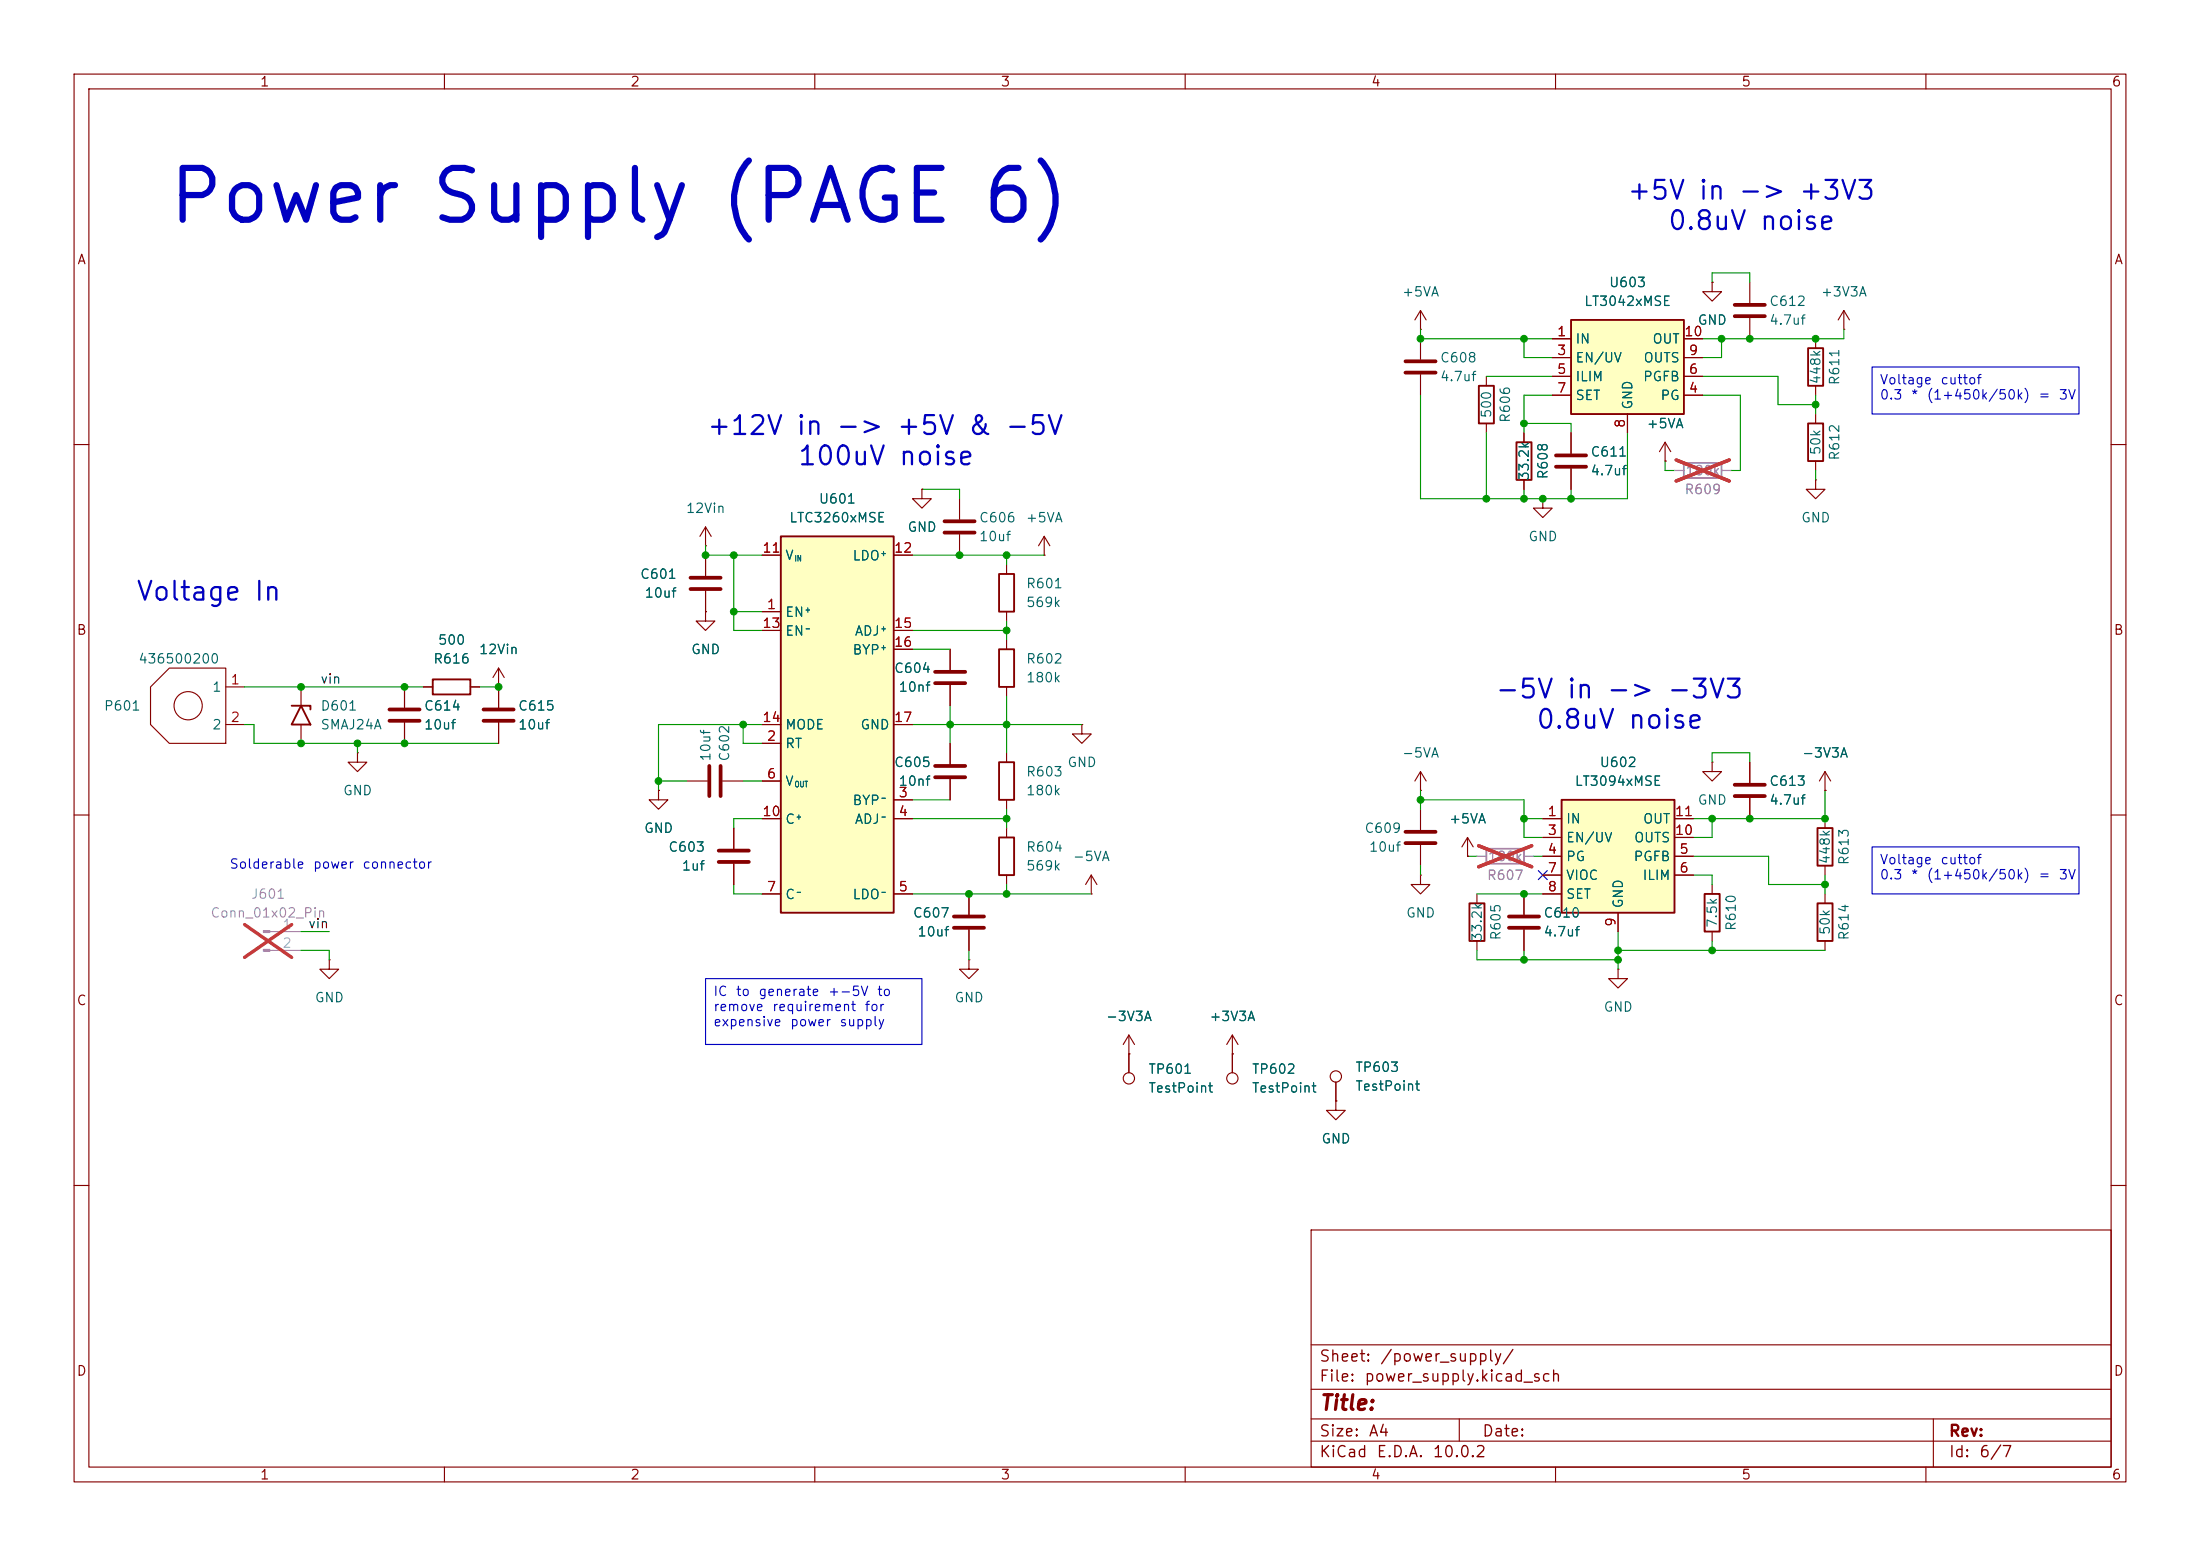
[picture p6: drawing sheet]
<svg xmlns="http://www.w3.org/2000/svg" width="297mm" height="210mm" viewBox="0 0 297 210" stroke-linecap="round" stroke-linejoin="round" font-family="sans-serif">
<g fill="none" stroke="#840000" stroke-width=".15">
<path d="M10 10h277v190h-277zM12 12h273v186h-273zM60 10v2M110 10v2M160 10v2M210 10v2M260 10v2M212.1 58.4v2.8M10 60h2M212.1 63.2v2.8M285 60h2M10 110h2"/>
<path d="M99.1 111.8v2.8M99.1 116.6v2.8M285 110h2M10 160h2M177 166h108v32h-108zM285 160h2M60 198v2M110 198v2M160 198v2M177 194.5h108M177 191.5h108M177 187.5h108"/>
<path d="M177 181.5h108M197 191.5v3M210 198v2M260 198v2M261 191.5v6.5"/>
</g>
<path d="M210.1 61.5h4M210.1 63h4M97 114.8h4.1M97 116.3h4.1" fill="none" stroke="#840000" stroke-width=".51"/>
<path d="M212.1 43.2h15.2v12.7h-15.2z" fill="#ffffc2"/>
<path d="M204.7 59.7h2.1v5.1h-2.1zM212.1 43.2h15.2v12.7h-15.2zM39.4 95.3h2.5v.5M40.6 95.3l1.3 2.5h-2.5zM58.4 91.7h5.1v2h-5.1zM198.4 121.9h2v5.1h-2zM230.1 120.7h2.1v5h-2.1zM245.4 121.9h2v5.1h-2z" fill="none" stroke="#840000" stroke-width=".25"/>
<g fill="none" stroke="#840000" stroke-width=".15">
<path d="M231.1 38.1v1.3h1.3l-1.3 1.2-1.2-1.2h1.2M231.1 38.1h.1M191.8 44.5h.1M191.8 41.9l-.8 1.3M191.8 41.9l.7 1.3M191.8 41.9v2.6M205.7 58.4v1.3M209.5 45.7h2.6M209.5 48.3h2.6M209.5 53.3h2.6M209.5 50.8h2.6M219.7 55.9v2.5"/>
<path d="M227.3 45.7h2.6M227.3 48.3h2.6M227.3 53.3h2.6M227.3 50.8h2.6M95.2 74.9v2.8M95.2 79.8v2.8M205.7 64.8v1.2M20.3 92.7l2.6-2.5h7.6v10.1h-7.6l-2.6-2.5zM30.5 92.7h2.5M30.5 97.8h2.5M40.6 92.7v2.6M40.6 97.8v2.5"/>
<path d="M54.6 92.7v2.8M54.6 97.5v2.8M57.1 92.7h1.3M63.5 92.7h1.3M67.3 92.7h.1M67.3 90.2v5.3M67.3 97.5v2.8M67.3 90.2l-.8 1.2M67.3 90.2l.8 1.2M95.2 82.6v1.2h1.3l-1.3 1.3-1.2-1.3h1.2M95.2 82.6h.1M146 97.8v1.3h1.3l-1.3 1.2-1.2-1.2h1.2"/>
<path d="M146 97.8h.1M48.3 101.6v1.3h1.2l-1.2 1.2-1.3-1.2h1.3M48.3 101.6h.1M88.9 106.7v1.3h1.3l-1.3 1.2-1.3-1.2h1.3M88.9 106.7h.1M92.7 105.4h2.8M97.5 105.4h2.8M147.3 118.1l-.7 1.3M147.3 118.1l.8 1.3M147.3 118.1v2.6M191.8 118.1v1.3h1.2l-1.2 1.3-1.3-1.3h1.3M191.8 118.1h.1"/>
<path d="M191.8 109.2v2.8M191.8 114v2.8M231.1 119.4v1.3M236.2 102.9v2.8M236.2 107.7v2.8M246.4 106.7h.1M246.4 104.1v2.6M246.4 104.1l-.8 1.3M246.4 104.1l.7 1.3M44.4 129.5v1.3h1.3l-1.3 1.3-1.2-1.3h1.2M44.4 129.5h.1M130.8 120.7v2.7"/>
<path d="M130.8 125.5v2.8M147.3 120.7h.1M199.4 120.7v1.2M199.4 127v1.3M205.7 120.7v2.7M205.7 125.5v2.8M218.4 130.8v1.3h1.3l-1.3 1.3-1.2-1.3h1.2M218.4 130.8h.1M231.1 125.7v1.3M246.4 120.7v1.2M246.4 127v1.3M152.4 142.2v2.6"/>
<path d="M180.3 148.6v1.3h1.3l-1.3 1.2-1.2-1.2h1.2M180.3 148.6h.1M180.3 146.1v2.5"/>
<circle cx="25.4" cy="95.3" r="1.9"/>
<circle cx="152.4" cy="145.5" r=".76"/>
<circle cx="180.3" cy="145.3" r=".76"/>
</g>
<g fill="none" stroke="#840000" stroke-width=".51">
<path d="M93.2 78h4.1M93.2 79.5h4.1M52.6 95.8h4M52.6 97.3h4M65.3 95.8h4M65.3 97.3h4M95.8 103.4v4M97.3 103.4v4M189.7 112.3h4.1M189.7 113.8h4.1M234.2 105.9h4.1M234.2 107.4h4.1"/>
<path d="M128.8 123.7h4M128.8 125.2h4M203.7 123.7h4.1M203.7 125.2h4.1"/>
</g>
<g fill="#a1a1a1" stroke="#a1a1a1" stroke-width=".15">
<path d="M35.6 125.6h.8v.3h-.8z"/>
<path d="M35.6 128.1h.8v.3h-.8z"/>
</g>
<path d="M36.4 125.7h4.2M36.4 128.3h4.2" fill="none" stroke="#a1a1a1" stroke-width=".15"/>
<path d="M33 124.8l6.4 4.4M39.4 124.8l-6.4 4.4" fill="none" stroke="#e12e31" stroke-width=".46"/>
<path d="M210.8 108h15.3v15.2h-15.3z" fill="#ffffc2"/>
<path d="M199.6 52.1h2.1v5.1h-2.1zM244.1 57.2h2v5h-2zM244.1 47h2v5.1h-2zM134.9 77.5h2v5.1h-2zM134.9 87.6h2v5.1h-2zM210.8 108h15.3v15.2h-15.3z" fill="none" stroke="#840000" stroke-width=".25"/>
<g fill="none" stroke="#840000" stroke-width=".15">
<path d="M236.2 38.1v2.8M191.8 45.7v2.8M191.8 50.5v2.8M200.7 50.8v1.3M200.7 57.2v1.2M224.8 59.7l.8 1.3M224.8 59.7l-.8 1.3M224.8 59.7v2.5M236.2 42.9v2.8M245.1 45.7v1.3M245.1 52.1v1.2M245.1 55.9v1.3"/>
<path d="M248.9 44.5h.1M248.9 41.9l-.7 1.3M248.9 41.9l.8 1.3M248.9 41.9v2.6M135.9 76.2v1.3M141 74.9h.1M141 72.4l-.8 1.3M141 72.4l.7 1.3M141 72.4v2.5M208.3 67.3v1.3h1.2l-1.2 1.3-1.3-1.3h1.3M208.3 67.3h.1M224.8 62.2h.1"/>
<path d="M245.1 64.8v1.2h1.3l-1.3 1.3-1.3-1.3h1.3M245.1 64.8h.1M245.1 62.2v1.3M128.3 87.6v2.8M128.3 92.5v2.8M135.9 82.6v1.2M135.9 86.4v1.2M135.9 92.7v1.3M128.3 100.3v2.8M128.3 105.2v2.8M191.8 106.7h.1M191.8 104.1v2.6"/>
<path d="M191.8 104.1l-.8 1.3M191.8 104.1l.7 1.3M198.1 115.6h.1M198.1 113l-.7 1.3M198.1 113l.8 1.3M198.1 113v2.6M208.3 110.5h2.5M208.3 113h2.5M208.3 115.6h2.5M208.3 118.1h2.5M226.1 110.5h2.5M226.1 113h2.5"/>
<path d="M226.1 115.6h2.5M226.1 118.1h2.5M231.1 102.9v1.2h1.3l-1.3 1.3-1.2-1.3h1.2M231.1 102.9h.1M130.8 129.5v1.3h1.3l-1.3 1.3-1.3-1.3h1.3M130.8 129.5h.1M152.4 139.7l-.8 1.3M152.4 139.7l.8 1.3M152.4 139.7v2.5M166.4 139.7v5.1M166.4 139.7l-.8 1.3M166.4 139.7l.7 1.3"/>
<path d="M208.3 120.7h2.5M218.4 123.2v2.5M152.4 142.2h.1M166.4 142.2h.1"/>
<circle cx="166.4" cy="145.5" r=".76"/>
</g>
<path d="M189.7 48.8h4.1M189.7 50.3h4.1M234.2 41.1h4.1M234.2 42.7h4.1M126.2 90.7h4.1M126.2 92.2h4.1M126.2 103.4h4.1M126.2 104.9h4.1" fill="none" stroke="#840000" stroke-width=".51"/>
<path d="M227.3 62.5h5.1v2h-5.1zM200.7 114.6h5v2h-5z" fill="none" stroke="#a1a1a1" stroke-width=".25"/>
<path d="M226.1 63.5h1.2M232.4 63.5h1.3M199.4 115.6h1.3M205.7 115.6h1.3" fill="none" stroke="#a1a1a1" stroke-width=".15"/>
<path d="M226.3 62.1l7.2 2.8M233.5 62.1l-7.2 2.8M199.6 114.2l7.2 2.8M206.8 114.2l-7.2 2.8" fill="none" stroke="#e12e31" stroke-width=".46"/>
<path d="M105.4 72.4h15.2v50.8h-15.2z" fill="#ffffc2"/>
<path d="M105.4 72.4h15.2v50.8h-15.2zM134.9 113h2v5.1h-2zM134.9 102.9h2v5.1h-2zM245.4 111.8h2v5h-2z" fill="none" stroke="#840000" stroke-width=".25"/>
<g fill="none" stroke="#840000" stroke-width=".15">
<path d="M231.1 38.1h.1M205.7 58.4v1.3M209.5 45.7h2.6M209.5 48.3h2.6M209.5 53.3h2.6M209.5 50.8h2.6M212.1 58.4v2.8M219.7 55.9v2.5M227.3 45.7h2.6M227.3 48.3h2.6M227.3 53.3h2.6M227.3 50.8h2.6"/>
<path d="M95.2 73.7h.1M95.2 71.1l-.7 1.3M95.2 71.1l.8 1.3M95.2 71.1v2.6M95.2 74.9v2.8M95.2 79.8v2.8M102.9 74.9h2.5M120.6 74.9h2.6M124.5 66v1.3h1.2l-1.2 1.3-1.3-1.3h1.3M124.5 66h.1M129.5 67.3v2.8M129.5 72.1v2.8"/>
<path d="M205.7 64.8v1.2M212.1 63.2v2.8M224.8 62.2h.1M54.6 92.7v2.8M54.6 97.5v2.8M57.1 92.7h1.3M63.5 92.7h1.3M67.3 92.7h.1M67.3 92.7v2.8M67.3 97.5v2.8M95.2 82.6h.1M102.9 82.6h2.5"/>
<path d="M102.9 85.1h2.5M102.9 97.8h2.5M120.6 85.1h2.6M120.6 97.8h2.6M120.6 87.6h2.6M128.3 87.6v2.8M128.3 92.5v2.8M88.9 106.7h.1M99.1 111.8v2.8M99.1 116.6v2.8M102.9 100.3h2.5M102.9 110.5h2.5"/>
<path d="M102.9 105.4h2.5M120.6 108h2.6M120.6 110.5h2.6M128.3 100.3v2.8M128.3 105.2v2.8M135.9 101.6v1.3M135.9 108v1.2M135.9 111.8v1.2M135.9 118.1v1.3M198.1 115.6h.1M208.3 110.5h2.5M208.3 113h2.5"/>
<path d="M208.3 115.6h2.5M208.3 118.1h2.5M226.1 110.5h2.5M226.1 113h2.5M226.1 115.6h2.5M226.1 118.1h2.5M236.2 102.9v2.8M236.2 107.7v2.8M246.4 106.7h.1M246.4 110.5v1.3M246.4 116.8v1.3M102.9 120.7h2.5"/>
<path d="M120.6 120.7h2.6M130.8 120.7v2.7M130.8 125.5v2.8M205.7 120.7v2.7M205.7 125.5v2.8M208.3 120.7h2.5M218.4 123.2v2.5M152.4 142.2h.1M152.4 142.2v2.6M166.4 142.2h.1M166.4 142.2v2.6M180.3 148.6h.1"/>
<path d="M180.3 146.1v2.5"/>
</g>
<path d="M127.5 70.4h4.1M127.5 71.9h4.1" fill="none" stroke="#840000" stroke-width=".51"/>
<g fill="none" stroke="#009600" stroke-width=".15">
<path d="M231.1 38.1v-1.3h5.1v1.3M191.8 53.3v14h27.9v-8.9M191.8 44.5v1.2h17.7M200.7 50.8h8.8M200.7 58.4v8.9M205.7 57.2h6.4v1.2M205.7 45.7v2.6h3.8M209.5 53.3h-3.8v5.1M229.9 50.8h10.1v3.8h5.1M229.9 53.3h5v10.2h-1.2M232.4 45.7v2.6h-2.5M245.1 53.3v2.6"/>
<path d="M248.9 44.5v1.2h-19M95.2 73.7v1.2h7.7M99.1 74.9v10.2h3.8M123.2 74.9h17.8M124.5 66h5v1.3M135.9 74.9v1.3M205.7 66v1.3M212.1 66v1.3M224.8 62.2v1.3h1.3M245.1 63.5v1.3M33 97.8h1.3v2.5h33M33 92.7h24.1"/>
<path d="M64.8 92.7h2.5M99.1 82.6h3.8M100.3 97.8v2.5h2.6M102.9 97.8h-14v8.9M123.2 97.8h22.8M123.2 85.1h12.7M123.2 87.6h5.1M128.3 95.3v5M135.9 83.8v2.6M135.9 94v7.6M48.3 100.3v1.3M88.9 105.4h3.8"/>
<path d="M99.1 119.4v1.3h3.8M100.3 105.4h2.6M102.9 110.5h-3.8v1.3M123.2 108h5.1M123.2 110.5h12.7M135.9 109.2v2.6M135.9 119.4v1.3M191.8 108h13.9v5h2.6M191.8 106.7v2.5M191.8 116.8v1.3M198.1 115.6h1.3M205.7 110.5h2.6"/>
<path d="M207 115.6h1.3M228.6 118.1h2.5v1.3M228.6 115.6h10.2v3.8h7.6M231.1 102.9v-1.3h5.1v1.3M231.1 110.5v2.5h-2.5M246.4 106.7v3.8h-17.8M246.4 118.1v2.6M40.6 128.3h3.8v1.2M40.6 125.7h3.8M123.2 120.7h24.1M130.8 128.3v1.2M199.4 128.3v1.2h19"/>
<path d="M199.4 120.7h8.9M205.7 128.3v1.2M218.4 125.7v5.1M218.4 128.3h28M231.1 127v1.3"/>
</g>
<path d="M207.7 117.5l1.2 1.2M208.9 117.5l-1.2 1.2" fill="none" stroke="#000084" stroke-width=".15"/>
<path d="M252.7 49.5h28v6.4h-28zM252.7 114.3h28v6.4h-28zM95.2 132.1h29.3v8.9h-29.3z" fill="none" stroke="#0000c2" stroke-width=".15"/>
<path d="M226.1 63.5h1.2M232.4 63.5h1.3M199.4 115.6h1.3M205.7 115.6h1.3" fill="none" stroke="#a1a1a1" stroke-width=".15"/>
<path d="M226.3 62.1l7.2 2.8M233.5 62.1l-7.2 2.8M199.6 114.2l7.2 2.8M206.8 114.2l-7.2 2.8" fill="none" stroke="#e12e31" stroke-width=".46"/>
<g fill="#009600" stroke="#009600" stroke-width=".14">
<circle cx="40.6" cy="100.3" r=".46"/>
<circle cx="40.6" cy="92.7" r=".46"/>
<circle cx="67.3" cy="92.7" r=".46"/>
<circle cx="99.1" cy="74.9" r=".46"/>
<circle cx="95.2" cy="74.9" r=".46"/>
<circle cx="54.6" cy="100.3" r=".46"/>
<circle cx="48.3" cy="100.3" r=".46"/>
<circle cx="54.6" cy="92.7" r=".46"/>
<circle cx="99.1" cy="82.6" r=".46"/>
<circle cx="191.8" cy="45.7" r=".46"/>
<circle cx="205.7" cy="67.3" r=".46"/>
<circle cx="200.7" cy="67.3" r=".46"/>
<circle cx="208.3" cy="67.3" r=".46"/>
<circle cx="212.1" cy="67.3" r=".46"/>
<circle cx="205.7" cy="45.7" r=".46"/>
<circle cx="205.7" cy="57.2" r=".46"/>
<circle cx="191.8" cy="108" r=".46"/>
<circle cx="205.7" cy="110.5" r=".46"/>
<circle cx="218.4" cy="129.5" r=".46"/>
<circle cx="218.4" cy="128.3" r=".46"/>
<circle cx="205.7" cy="120.7" r=".46"/>
<circle cx="205.7" cy="129.5" r=".46"/>
<circle cx="130.8" cy="120.7" r=".46"/>
<circle cx="88.9" cy="105.4" r=".46"/>
<circle cx="135.9" cy="120.7" r=".46"/>
<circle cx="245.1" cy="54.6" r=".46"/>
<circle cx="236.2" cy="45.7" r=".46"/>
<circle cx="232.4" cy="45.7" r=".46"/>
<circle cx="245.1" cy="45.7" r=".46"/>
<circle cx="128.3" cy="97.8" r=".46"/>
<circle cx="135.9" cy="97.8" r=".46"/>
<circle cx="135.9" cy="85.1" r=".46"/>
<circle cx="135.9" cy="74.9" r=".46"/>
<circle cx="100.3" cy="97.8" r=".46"/>
<circle cx="135.9" cy="110.5" r=".46"/>
<circle cx="129.5" cy="74.9" r=".46"/>
<circle cx="246.4" cy="110.5" r=".46"/>
<circle cx="246.4" cy="119.4" r=".46"/>
<circle cx="231.1" cy="110.5" r=".46"/>
<circle cx="236.2" cy="110.5" r=".46"/>
<circle cx="231.1" cy="128.3" r=".46"/>
</g>
<text font-size="7" fill="#0000c2" x="22.3" y="31.8">Power Supply (PAGE 6)</text>
<g font-size="2.5" fill="#0000c2">
<text x="219.5" y="27.6">+5V in -&gt; +3V3</text>
<text x="225" y="31.7">0.8uV noise</text>
<text x="95.3" y="59.3">+12V in -&gt; +5V &amp; -5V</text>
<text x="107.6" y="63.4">100uV noise</text>
<text x="18.2" y="81.7">Voltage In</text>
<text x="201.7" y="94.9">-5V in -&gt; -3V3</text>
<text x="207.2" y="99">0.8uV noise</text>
</g>
<text font-size="2" fill="#840000" x="178" y="190.8">Title:</text>
<g font-size="1.5" fill="#840000">
<text x="178" y="184.2">Sheet:</text>
<text x="186.2" y="184.2">/power_supply/</text>
<text x="178" y="186.9">File:</text>
<text x="184.1" y="186.9">power_supply.kicad_sch</text>
<text x="178" y="197.1">KiCad</text>
<text x="178" y="194.3">Size:</text>
<text x="184.7" y="194.3">A4</text>
<text x="185.7" y="197.1">E.D.A.</text>
<text x="193.3" y="197.1">10.0.2</text>
<text x="200" y="194.3">Date:</text>
<text x="263" y="194.3">Rev:</text>
<text x="263" y="197.1">Id:</text>
<text x="267.1" y="197.1">6/7</text>
</g>
<g font-size="1.3" fill="#840000">
<text x="35" y="12">1</text>
<text x="85" y="12">2</text>
<text x="135" y="12">3</text>
<text x="185" y="12">4</text>
<text x="235" y="12">5</text>
<text x="285" y="12">6</text>
<text x="10.3" y="36">A</text>
<text x="285.3" y="36">A</text>
<text x="10.3" y="86">B</text>
<text x="285.3" y="86">B</text>
<text x="10.3" y="136">C</text>
<text x="285.3" y="136">C</text>
<text x="10.3" y="186">D</text>
<text x="285.3" y="186">D</text>
<text x="35" y="200">1</text>
<text x="85" y="200">2</text>
<text x="135" y="200">3</text>
<text x="185" y="200">4</text>
<text x="235" y="200">5</text>
<text x="285" y="200">6</text>
</g>
<g font-size="1.3" fill="#006464">
<text x="189.2" y="40.3">+5VA</text>
<text x="213.8" y="41.6">LT3042xMSE</text>
<text x="217.1" y="39.1">U603</text>
<text x="238.8" y="41.6">C612</text>
<text x="245.7" y="40.3">+3V3A</text>
<text x="212.6" y="46.7">IN</text>
<text x="223" y="46.7">OUT</text>
<text x="229.1" y="44.2">GND</text>
<text x="238.8" y="44.2">4.7uf</text>
<text x="194.3" y="49.2">C608</text>
<text x="194.3" y="51.8">4.7uf</text>
<text x="212.6" y="49.2">EN/UV</text>
<text x="212.6" y="51.8">ILIM</text>
<text x="221.7" y="51.8">PGFB</text>
<text x="221.8" y="49.2">OUTS</text>
<text x="246.1" y="52" transform="rotate(-90 246.1 52)">448k</text>
<text x="248.6" y="52.1" transform="rotate(-90 248.6 52.1)">R611</text>
<text x="201.6" y="56.5" transform="rotate(-90 201.6 56.5)">500</text>
<text x="204.2" y="57.2" transform="rotate(-90 204.2 57.2)">R606</text>
<text x="212.6" y="54.3">SET</text>
<text x="220.7" y="55.4" transform="rotate(-90 220.7 55.4)">GND</text>
<text x="222.2" y="58.1">+5VA</text>
<text x="224.1" y="54.3">PG</text>
<text x="206.7" y="65" transform="rotate(-90 206.7 65)">33.2k</text>
<text x="209.3" y="64.8" transform="rotate(-90 209.3 64.8)">R608</text>
<text x="214.6" y="61.9">C611</text>
<text x="214.6" y="64.5">4.7uf</text>
<text x="246.1" y="61.5" transform="rotate(-90 246.1 61.5)">50k</text>
<text x="248.6" y="62.2" transform="rotate(-90 248.6 62.2)">R612</text>
<text x="92.5" y="69.6">12Vin</text>
<text x="106.5" y="70.8">LTC3260xMSE</text>
<text x="110.4" y="68.3">U601</text>
<text x="132.1" y="70.8">C606</text>
<text x="138.4" y="70.8">+5VA</text>
<text x="243.1" y="70.8">GND</text>
<text x="105.9" y="75.9">V</text>
<text x="115" y="76">LDO</text>
<text x="122.4" y="72.1">GND</text>
<text x="132.1" y="73.4">10uf</text>
<text x="206.2" y="73.4">GND</text>
<text x="86.3" y="78.4">C601</text>
<text x="86.9" y="81">10uf</text>
<text x="105.9" y="83.6">EN</text>
<text x="138.4" y="79.7">R601</text>
<text x="138.4" y="82.3">569k</text>
<text x="18.6" y="89.9">436500200</text>
<text x="58.4" y="89.9">R616</text>
<text x="59" y="87.3">500</text>
<text x="64.6" y="88.6">12Vin</text>
<text x="93.2" y="88.6">GND</text>
<text x="105.9" y="86.1">EN</text>
<text x="115" y="88.7">BYP</text>
<text x="115.3" y="86.1">ADJ</text>
<text x="138.4" y="89.9">R602</text>
<text x="28.6" y="93.7">1</text>
<text x="120.6" y="91.1">C604</text>
<text x="121.2" y="93.7">10nf</text>
<text x="138.4" y="92.4">180k</text>
<text x="13.9" y="96.2">P601</text>
<text x="28.6" y="98.8">2</text>
<text x="43.2" y="96.2">D601</text>
<text x="43.2" y="98.8">SMAJ24A</text>
<text x="57.2" y="96.2">C614</text>
<text x="57.2" y="98.8">10uf</text>
<text x="69.9" y="96.2">C615</text>
<text x="69.9" y="98.8">10uf</text>
<text x="105.9" y="101.3">RT</text>
<text x="105.9" y="98.8">MODE</text>
<text x="116.1" y="98.8">GND</text>
<text x="46.2" y="107.7">GND</text>
<text x="96.2" y="102.9" transform="rotate(-90 96.2 102.9)">10uf</text>
<text x="98.8" y="102.9" transform="rotate(-90 98.8 102.9)">C602</text>
<text x="105.9" y="106.4">V</text>
<text x="120.6" y="103.8">C605</text>
<text x="121.2" y="106.4">10nf</text>
<text x="138.4" y="105.1">R603</text>
<text x="138.4" y="107.7">180k</text>
<text x="144" y="103.8">GND</text>
<text x="189.2" y="102.6">-5VA</text>
<text x="212.5" y="106.4">LT3094xMSE</text>
<text x="215.9" y="103.8">U602</text>
<text x="238.8" y="106.4">C613</text>
<text x="243.2" y="102.6">-3V3A</text>
<text x="86.9" y="112.7">GND</text>
<text x="105.9" y="111.5">C</text>
<text x="115" y="109">BYP</text>
<text x="115.3" y="111.5">ADJ</text>
<text x="184.1" y="112.7">C609</text>
<text x="195.5" y="111.5">+5VA</text>
<text x="211.3" y="111.5">IN</text>
<text x="221.7" y="111.5">OUT</text>
<text x="229.1" y="108.9">GND</text>
<text x="238.8" y="108.9">4.7uf</text>
<text x="90.1" y="115.3">C603</text>
<text x="92" y="117.8">1uf</text>
<text x="138.4" y="115.3">R604</text>
<text x="138.4" y="117.8">569k</text>
<text x="144.7" y="116.5">-5VA</text>
<text x="184.7" y="115.3">10uf</text>
<text x="211.3" y="114">EN/UV</text>
<text x="211.3" y="116.5">PG</text>
<text x="211.3" y="119.1">VIOC</text>
<text x="220.5" y="116.5">PGFB</text>
<text x="220.5" y="114">OUTS</text>
<text x="221.7" y="119.1">ILIM</text>
<text x="247.4" y="116.7" transform="rotate(-90 247.4 116.7)">448k</text>
<text x="249.9" y="116.9" transform="rotate(-90 249.9 116.9)">R613</text>
<text x="105.9" y="121.7">C</text>
<text x="115" y="121.7">LDO</text>
<text x="123.2" y="124.2">C607</text>
<text x="189.7" y="124.2">GND</text>
<text x="208.3" y="124.2">C610</text>
<text x="211.3" y="121.6">SET</text>
<text x="219.4" y="122.7" transform="rotate(-90 219.4 122.7)">GND</text>
<text x="232.1" y="125.3" transform="rotate(-90 232.1 125.3)">7.5k</text>
<text x="234.7" y="125.7" transform="rotate(-90 234.7 125.7)">R610</text>
<text x="123.8" y="126.7">10uf</text>
<text x="200.4" y="127.2" transform="rotate(-90 200.4 127.2)">33.2k</text>
<text x="202.9" y="127" transform="rotate(-90 202.9 127)">R605</text>
<text x="208.3" y="126.7">4.7uf</text>
<text x="247.4" y="126.3" transform="rotate(-90 247.4 126.3)">50k</text>
<text x="249.9" y="127" transform="rotate(-90 249.9 127)">R614</text>
<text x="42.4" y="135.6">GND</text>
<text x="128.8" y="135.6">GND</text>
<text x="216.4" y="136.9">GND</text>
<text x="149.2" y="138.1">-3V3A</text>
<text x="163.2" y="138.1">+3V3A</text>
<text x="154.9" y="145.2">TP601</text>
<text x="154.9" y="147.8">TestPoint</text>
<text x="168.9" y="145.2">TP602</text>
<text x="168.9" y="147.8">TestPoint</text>
<text x="182.9" y="145">TP603</text>
<text x="182.9" y="147.5">TestPoint</text>
<text x="178.3" y="154.6">GND</text>
</g>
<g font-size="1.3" fill="#a90000">
<text x="210.1" y="45.7">1</text>
<text x="227.3" y="45.7">10</text>
<text x="210.1" y="48.2">3</text>
<text x="210.1" y="50.8">5</text>
<text x="210.1" y="53.3">7</text>
<text x="227.9" y="53.3">4</text>
<text x="227.9" y="50.8">6</text>
<text x="227.9" y="48.2">9</text>
<text x="219.7" y="57.9" transform="rotate(-90 219.7 57.9)">8</text>
<text x="102.8" y="74.9">11</text>
<text x="120.6" y="74.9">12</text>
<text x="103.4" y="82.5">1</text>
<text x="102.8" y="85.1">13</text>
<text x="120.6" y="85.1">15</text>
<text x="120.6" y="87.6">16</text>
<text x="31" y="92.7">1</text>
<text x="31" y="97.8">2</text>
<text x="102.8" y="97.8">14</text>
<text x="103.4" y="100.3">2</text>
<text x="120.6" y="97.8">17</text>
<text x="103.4" y="105.4">6</text>
<text x="121.2" y="107.9">3</text>
<text x="102.8" y="110.5">10</text>
<text x="121.2" y="110.5">4</text>
<text x="208.8" y="110.5">1</text>
<text x="208.8" y="113">3</text>
<text x="226" y="113">10</text>
<text x="226" y="110.5">11</text>
<text x="208.8" y="115.5">4</text>
<text x="208.8" y="118.1">7</text>
<text x="226.6" y="115.5">5</text>
<text x="226.6" y="118.1">6</text>
<text x="103.4" y="120.6">7</text>
<text x="121.2" y="120.6">5</text>
<text x="208.8" y="120.6">8</text>
<text x="218.4" y="125.2" transform="rotate(-90 218.4 125.2)">9</text>
</g>
<g font-size="1.3" fill="#0000c2">
<text x="253.7" y="52.2">Voltage</text>
<text x="261.9" y="52.2">cuttof</text>
<text x="253.7" y="54.2">0.3</text>
<text x="257.9" y="54.2">*</text>
<text x="260" y="54.2">(1+450k/50k)</text>
<text x="275.1" y="54.2">=</text>
<text x="277.8" y="54.2">3V</text>
<text x="30.9" y="117.6">Solderable</text>
<text x="42.2" y="117.6">power</text>
<text x="48.8" y="117.6">connector</text>
<text x="253.7" y="117">Voltage</text>
<text x="253.7" y="119">0.3</text>
<text x="257.9" y="119">*</text>
<text x="260" y="119">(1+450k/50k)</text>
<text x="261.9" y="117">cuttof</text>
<text x="275.1" y="119">=</text>
<text x="277.8" y="119">3V</text>
<text x="96.2" y="134.7">IC</text>
<text x="96.2" y="136.8">remove</text>
<text x="99.2" y="134.7">to</text>
<text x="102.3" y="134.7">generate</text>
<text x="104.1" y="136.8">requirement</text>
<text x="111.7" y="134.7">+-5V</text>
<text x="116.6" y="136.8">for</text>
<text x="118.3" y="134.7">to</text>
<text x="96.2" y="138.8">expensive</text>
<text x="106.6" y="138.8">power</text>
<text x="113.2" y="138.8">supply</text>
</g>
<g font-size="1.3" fill="#989898">
<text x="227.4" y="64.5">180k</text>
<text x="227.3" y="67">R609</text>
<text x="200.6" y="119.1">R607</text>
<text x="200.8" y="116.5">180k</text>
<text x="28.3" y="124.2">Conn_01x02_Pin</text>
<text x="33.8" y="121.6">J601</text>
</g>
<g font-size="1.3" fill="#0f0f0f">
<text x="43.2" y="92.6">vin</text>
<text x="41.5" y="125.6">vin</text>
</g>
<g font-size="1.3" fill="#aaa">
<text x="38" y="125.7">1</text>
<text x="38" y="128.2">2</text>
</g>
<g font-size=".8" fill="#006464">
<text x="107.2" y="76">IN</text>
<text x="118.8" y="75.2">+</text>
<text x="108.6" y="82.9">+</text>
<text x="108.6" y="85.4">-</text>
<text x="118.8" y="85.4">+</text>
<text x="118.8" y="87.9">+</text>
<text x="107.2" y="106.4">OUT</text>
<text x="107.4" y="110.8">+</text>
<text x="118.8" y="108.3">-</text>
<text x="118.8" y="110.8">-</text>
<text x="107.4" y="121">-</text>
<text x="118.8" y="121">-</text>
</g>
</svg>
